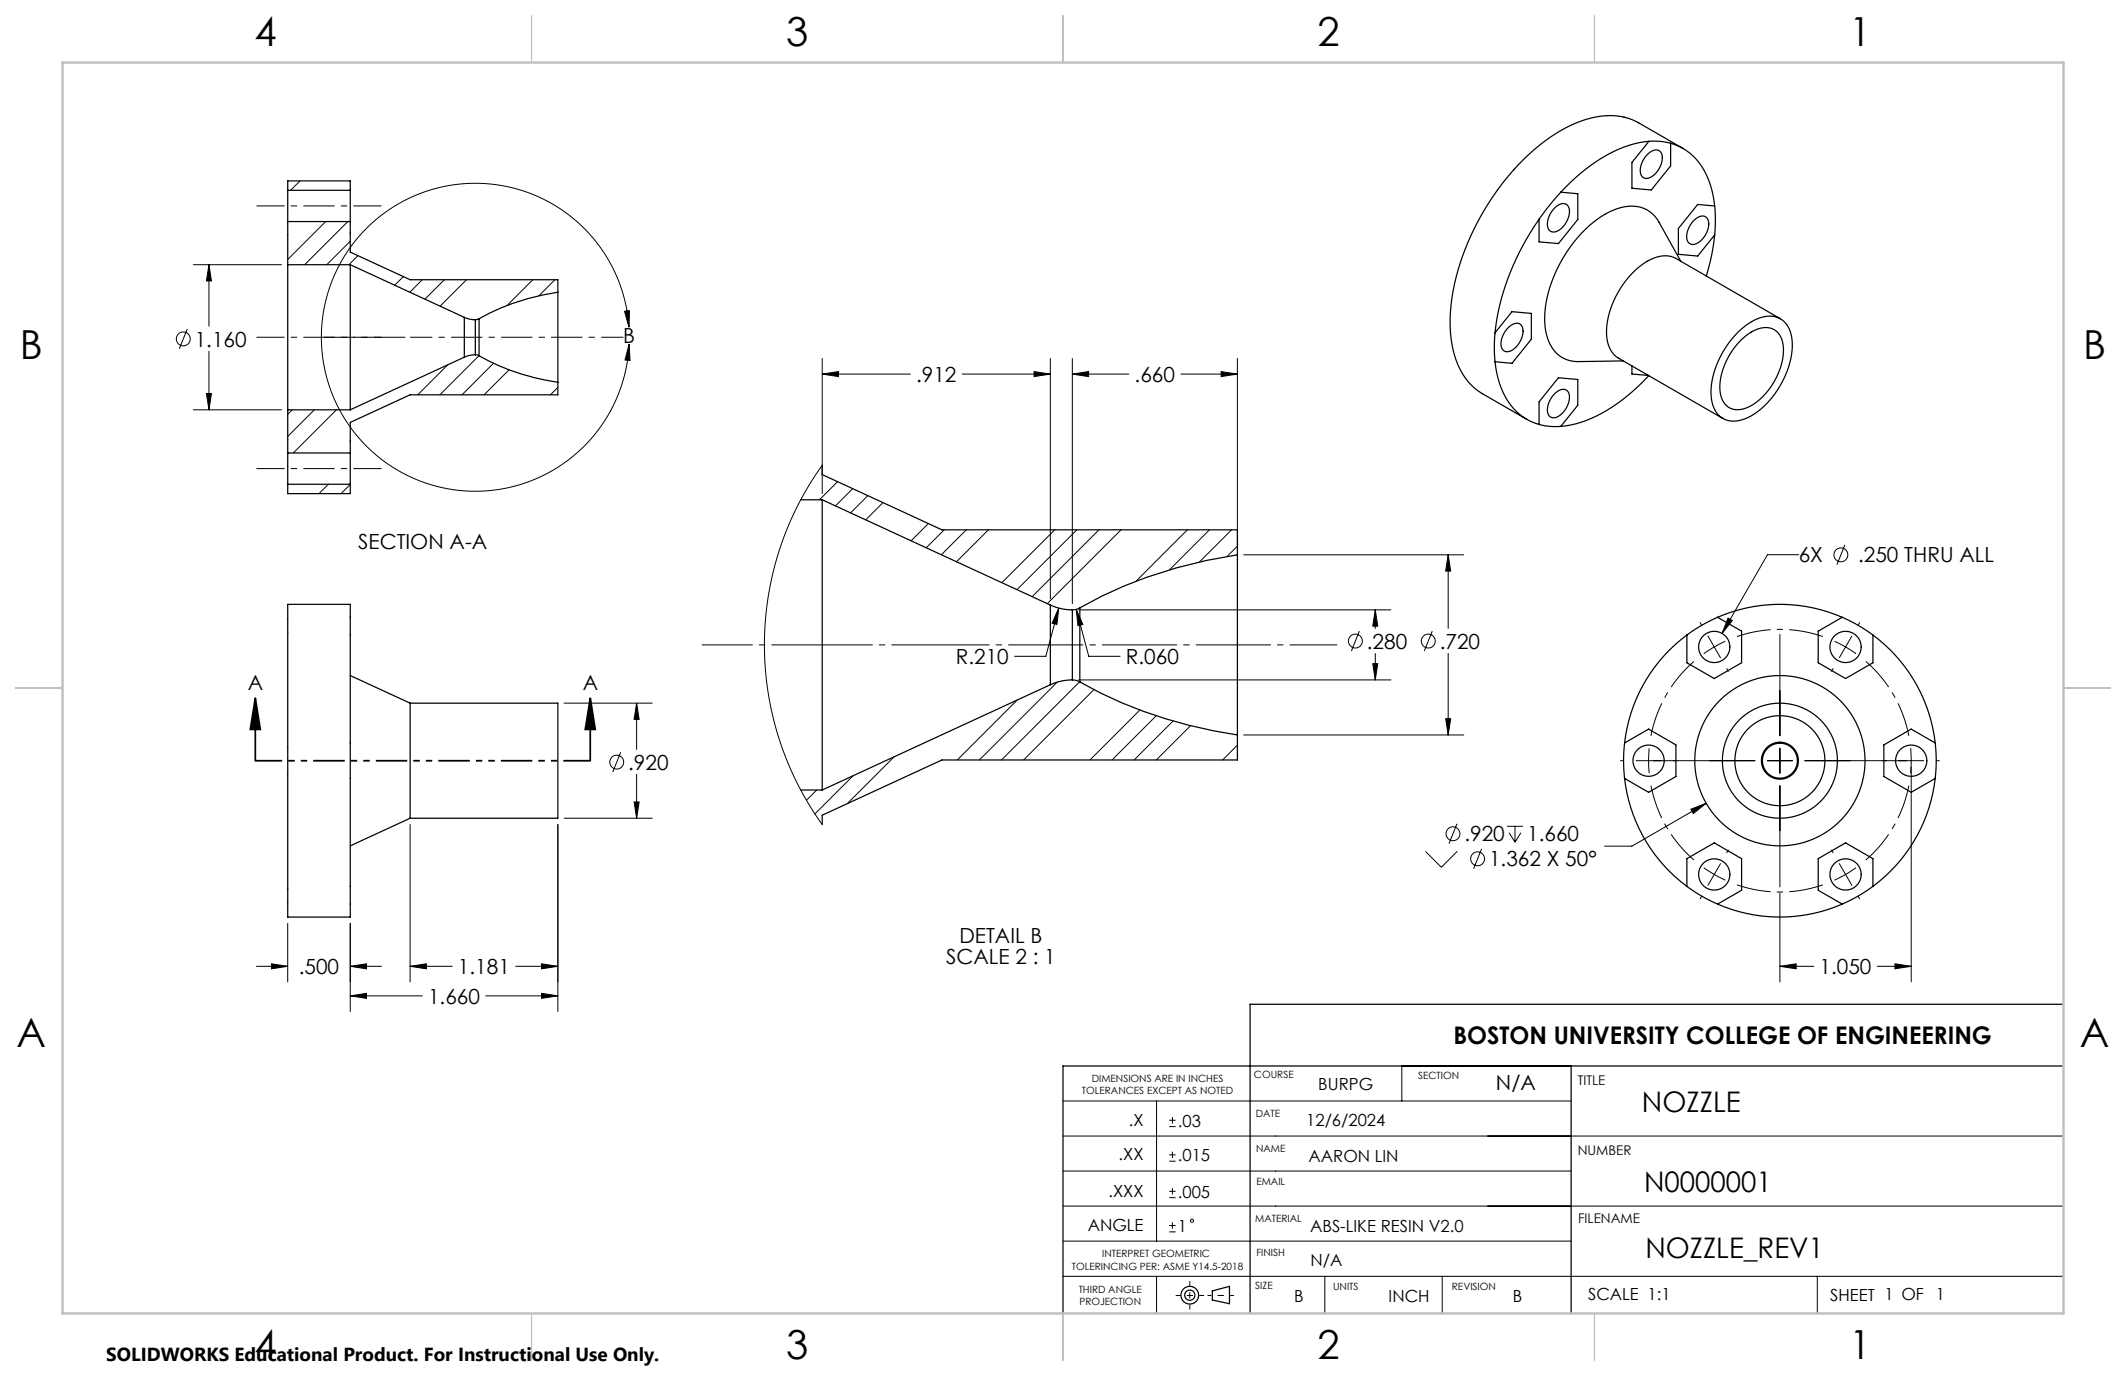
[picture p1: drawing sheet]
<svg xmlns="http://www.w3.org/2000/svg" width="432mm" height="279mm" viewBox="0 0 432 279" stroke-linecap="round" stroke-linejoin="round" font-family="sans-serif">
<g fill="none" stroke="#000" stroke-width=".25">
<path d="M58.4 38.6v6.4M58.4 38.6v-1.9h12.7v1.9M58.4 38.6h12.7M71.1 38.6v6.4M317 39l-2.3 2.7-2.1 2.8M317 39l3.5 .3v5.3l-4 4.9-3.9-.4v-4.6M334.5 31.5a2.01 2.01 0 0 1 2.7-.7 3.5 3.5 0 0 1-.7 4.2 2.24 2.24 0 0 1-2.8 1 3.1 3.1 0 0 1 .2-3.7zM334.9 28.7a12.8 12.8 0 0 1 4.4 .4M334.9 28.7a26.5 26.5 0 0 0-14.8 7.3l-3.1 3M334.9 28.7l-3.4 4.3v5.2l3.9 .4 3.9-4.9v-4.6M339.3 29.1a12.2 12.2 0 0 1 8.4 9.4l.6 3.3M341.8 30.1l-9-5.1a13.5 13.5 0 0 0-11.4-.5 37.1 37.1 0 0 0-15.6 11.9 50 50 0 0 0-11.3 27.8v.6a20.6 20.6 0 0 0 3 11.8l1.2 1.5 2.1 1.7 9.3 5.3"/>
<path d="M58.4 53.8v29.4M58.4 45v8.8M58.4 53.8h12.7M58.4 45h12.7M71.1 53.8v29.4M71.1 45v6.2l12.2 5.6h30v2.5M71.1 53.8l23.2 10.6M113.3 59.3a45.6 45.6 0 0 0-16 5.4M113.3 59.3v18.3M312.6 44.5a50.1 50.1 0 0 0-9 23.1M315.6 42.4a2.01 2.01 0 0 1 2.8-.7 3.5 3.5 0 0 1-.8 4.2 2.24 2.24 0 0 1-2.8 1 3.1 3.1 0 0 1 .2-3.8zM341.4 53l-4.5-7.9a6.4 6.4 0 0 0-7.8-2.9 20.9 20.9 0 0 0-11.1 9.4 23.5 23.5 0 0 0-4.1 15.5 6.9 6.9 0 0 0 5.7 6.3l10.1-.1"/>
<path d="M343.9 44.9a2.01 2.01 0 0 1 2.7-.7 3.5 3.5 0 0 1-.7 4.2 2.24 2.24 0 0 1-2.8 1 3.1 3.1 0 0 1 .2-3.7zM348.3 47.7l-.6 4-1.1 4.3M348.3 41.8l.1 2.9-.1 3M348.3 41.8l-3.5-.3-3.9 4.9v5.2l3.9 .4 3.5-4.3M94.3 64.4v8.1M94.3 64.4l1.1 .4 1.1 .1M94.3 72.5l-23.2 10.7M96.5 72l-1.1 .2-1.1 .3M96.5 72l.8 .2M96.5 64.9v7.1M97.3 72.2a45.4 45.4 0 0 0 16 5.4M97.3 64.7v7.5"/>
<path d="M97.3 64.7l-.8 .2M113.3 77.6v2.6h-30l-12.2 5.6v6.2M303.6 67.6l-.1 3 .1 2.9M303.6 73.5a15.1 15.1 0 0 0 5.8 11.2l1.5 .9 1.7 .6M303.6 67.6l3.5-4.3 3.9 .3v5.3l-3.9 4.9-3.5-.3M306.2 66.7a2.01 2.01 0 0 1 2.7-.7 3.5 3.5 0 0 1-.7 4.2 2.24 2.24 0 0 1-2.8 1 3.1 3.1 0 0 1 .2-3.7zM331.5 74.3v1.6l3.3 .3M334.9 76.3a32.7 32.7 0 0 1-14.8 9.8l-3.1 .5M353.2 67.3a9.2 9.2 0 0 1 6.9-3.1 4.6 4.6 0 0 1 3.8 4.4 17.3 17.3 0 0 1-5 13.2 9.5 9.5 0 0 1-7.4 3.7 4.6 4.6 0 0 1-3.9-4.4 17.3 17.3 0 0 1 5-13.2zM353.5 69.2a7 7 0 0 1 6.1-2.6 4 4 0 0 1 2.6 4.2 13.8 13.8 0 0 1-7.6 12.1 3.6 3.6 0 0 1-5.2-3.3 13.7 13.7 0 0 1 4.1-10.4zM361.6 64.7l-21.2-12.2a5.8 5.8 0 0 0-5.9 .6 18.1 18.1 0 0 0-8.2 15 5.4 5.4 0 0 0 2.4 4.6l21.2 12.3M58.4 92v6.3"/>
<path d="M58.4 98.3v1.9h12.7v-1.9M58.4 98.3h12.7M58.4 83.2v8.8M58.4 92h12.7M58.4 83.2h12.7M71.1 92v6.3M167 94.5v1.9l24.3 11.2h60v5.1M312.6 86.2a12.8 12.8 0 0 0 4.4 .4M312.6 86.2v-4.6l3.9-4.9 4 .4v5.2l-3.5 4.3M315.6 80.1a2.01 2.01 0 0 1 2.8-.7 3.5 3.5 0 0 1-.8 4.2 2.24 2.24 0 0 1-2.8 1 3.1 3.1 0 0 1 .2-3.7zM162.6 101.5h4.4M167 101.5v58.9"/>
<path d="M167 101.5l46.3 21.4M251.3 112.7a91.1 91.1 0 0 0-32 10.7M251.3 112.7v36.5M58.4 122.7h12.7v63.5h-12.7zM71.1 137.2l12.2 5.6M213.3 122.9v16.1M213.3 122.9a10.7 10.7 0 0 0 4.5 .9M213.3 139l-46.3 21.4M217.8 138.1a10.7 10.7 0 0 0-4.5 .9M217.8 138.1l.8 .1 .7 .3M217.8 123.8v14.3M219.3 138.5a90.9 90.9 0 0 0 32 10.7"/>
<path d="M219.3 123.4v15.1M219.3 123.4l-.7 .3-.8 .1M342.6 128.9a31.8 31.8 0 0 0-12.6 22M348.9 125.3a31.8 31.8 0 0 1 25.3 0M348.9 125.3a31.8 31.8 0 0 0-6.3 3.6M348.9 125.3l4.8 2.9v6.4l-5.5 3.2-5.6-3.2v-5.7M374.2 125.3a31.8 31.8 0 0 1 6.2 3.6M374.2 125.3l-4.9 2.9v6.4l5.5 3.2 5.6-3.2v-5.7M380.4 128.9a31.8 31.8 0 0 1 12.7 22M83.3 142.8v23.3M83.3 142.8h30v23.3h-30M251.3 149.2v5.1h-60l-24.3 11.2v1.9"/>
<path d="M330 158.1a31.8 31.8 0 0 0 12.6 21.9M330 150.9a31.8 31.8 0 0 0 0 7.2M330 150.9l4.8-2.9 5.6 3.3v6.4l-5.6 3.2-4.8-2.8M393.1 158.1a31.7 31.7 0 0 1-12.7 21.9M393.1 150.9a31.7 31.7 0 0 1 0 7.2M393.1 150.9l-4.9-2.9-5.6 3.3v6.4l5.6 3.2 4.9-2.8M83.3 166.1l-12.2 5.7M162.6 160.4h4.4M342.6 180a31.8 31.8 0 0 0 6.3 3.6M342.6 180v-5.6l5.6-3.3 5.5 3.3v6.4l-4.8 2.8M380.4 180a31.8 31.8 0 0 1-6.2 3.6M380.4 180v-5.6l-5.6-3.3-5.5 3.3v6.4l4.9 2.8"/>
<path d="M348.9 183.6a31.8 31.8 0 0 0 25.3 0M319.1 216.5v50.2M419.1 216.5h-203.2v50.2M419.1 203.9h-165.2v62.8M246.2 262.1l3.5-.9v3.5l-3.5-.7z"/>
<circle cx="348.2" cy="131.4" r="3.2"/>
<circle cx="374.8" cy="131.4" r="3.2"/>
<circle cx="334.8" cy="154.5" r="3.2"/>
<circle cx="361.5" cy="154.5" r="17.3"/>
<circle cx="361.5" cy="154.5" r="3.6"/>
<circle cx="361.5" cy="154.5" r="11.7"/>
<circle cx="361.5" cy="154.5" r="3.8"/>
<circle cx="361.5" cy="154.5" r="9.1"/>
<circle cx="388.2" cy="154.5" r="3.2"/>
<circle cx="348.2" cy="177.6" r="3.2"/>
<circle cx="374.8" cy="177.6" r="3.2"/>
<circle cx="241.7" cy="263" r="1.8"/>
<circle cx="241.7" cy="263" r="1.03"/>
</g>
<g fill="none" stroke="#000" stroke-width=".2">
<path d="M60.9 36.7l-1.9 1.9M39.3 53.8h17.9M42.4 53.8l.5 3.3h-1zM42.4 53.8v12.4M66.2 45l-7.8 7.7M70.6 45l-8.7 8.8M71.1 49l-4.7 4.8M72.7 51.9l-1.8 1.9M81.9 56.2l-1.7 1.7M85.8 56.8l-2.6 2.5M90.3 56.8l-4 3.9M94.8 56.8l-5.4 5.4"/>
<path d="M108.2 56.8l-5.2 5.2M112.7 56.8l-3.3 3.3M38 66.8l-1.6 4M41.9 79.9h1l-.5 3.3zM42.4 71.3v11.9M90.9 74.1l-6 6.1M97.3 72.2l-8 8M100.2 73.8l-6.4 6.4M103.4 75.1l-5.1 5.1M113.3 78.7l-1.5 1.5M126.8 63.2l1.1-.1-.2 3.3zM127.7 66.4a31.3 31.3 0 0 0-47.6-24.5 31.3 31.3 0 0 0 .6 53.5 31.3 31.3 0 0 0 47.1-25.5"/>
<path d="M127.8 69.9l.2 3.3-1-.1zM167 76l3.3-.5v1zM167 76h17.9M167 72.8v27.4M195.4 76h17.9M210 75.5l3.3 .5-3.3 .5zM213.3 72.8v48.8M217.8 76l3.3-.5v1zM217.8 72.8v49.8M217.8 76h11.5M239.8 76h11.5M248 75.5l3.3 .5-3.3 .5z"/>
<path d="M251.3 72.8v38.6M39.3 83.2h17.9M59.4 83.2l-1 .9M63.8 83.2l-5.4 5.4M66.7 98.3l-1.9 1.9M68.3 83.2l-8.7 8.8M71.1 98.4l-1.8 1.8M167 94.5l-2.7 4.1-2.4 4.3-2 4.5-1.6 4.4-1.4 4.7-.9 4.6-.5 4.9-.2 4.9 .1 4.9 .6 4.7 .9 4.8 1.3 4.8 1.7 4.6 2.1 4.5 2.4 4.3 2.6 3.9M170.1 97.8l-3.7 3.7M173.2 99.2l-3.5 3.5M176.3 100.6l-3.5 3.5M179.3 102.1l-3.5 3.5"/>
<path d="M188.6 106.3l-3.6 3.5M191.8 107.6l-3.7 3.6M196.3 107.6l-5.1 5M200.8 107.6l-6.5 6.5M214.2 107.6l-10.7 10.7M218.7 107.6l-12.1 12.1M223.2 107.6l-13.6 13.6M227.7 107.6l-15 15M241.2 107.6l-10.5 10.4M245.7 107.6l-8.2 8.1M250.1 107.6l-6.5 6.5M251.3 110.9l-2.1 2.1"/>
<path d="M252.6 112.7h44.7M294.1 112.7l.5 3.3h-1zM294.1 112.7v14.9M365.3 112.6h-6.3l-9.2 16M374.7 110.6l-1.6 4.1M214.7 138.5l-15.8 15.8M215 123.5l-.3 3.3-1-.3zM215 123.5l-2.6 9.8h-6.3M218.6 123.7l1.3 3.1-1 .3zM218.6 123.7l2.5 9.6h6.4M219.1 138.1h63.4M219.1 123.8h63.4"/>
<path d="M219.3 138.4l-15.9 15.9M276.1 128.2l-1.6 4M278.8 134.8h1l-.5 3.3zM279.3 123.8l.5 3.3h-1zM279.3 123.8v3.8M279.3 132.7v5.4M290.9 128.2l-1.6 4M294.1 132.7v16.5M345.3 126.4l.3 .6M346.9 129.2l2.5 4.4M350.4 130.2l-2.2 1.2-2.2 1.3M350.7 135.8l.3 .5"/>
<path d="M351 125.5l.8 .5-2 2.6zM361.5 128.8v20.6M372.3 135.8l-.3 .5M372.6 130.2l2.2 1.2 2.2 1.3M376.1 129.2l-2.5 4.4M377.7 126.4l-.3 .6M114.6 142.8h17.9M126.1 152.7l-1.6 4.1M129.3 142.8l.5 3.3h-1zM129.3 142.8v9.4M129.3 157.3v8.8M173.3 157.5l-7.8 7.8"/>
<path d="M181.6 153.7l-9.5 9.5M206.6 142.1l-12.2 12.2M222.2 140l-14.3 14.3M231.5 144.2l-10.1 10.1M234.8 145.3l-8.9 9M238.3 146.4l-8 7.9M241.8 147.3l-7 7M251.3 151.3l-3 3M252.6 149.2h44.7M293.6 145.9h1l-.5 3.3zM329.1 154.5h.7M332.3 154.5h24.1"/>
<path d="M335 151.9l-.2 2.6 .2 2.5M359 154.5h5M361.5 151.9v5.1M361.5 159.5v20.6M366.6 154.5h24.1M388.1 151.9l.1 2.6-.1 2.5M388.2 155.7v43.7M393.3 154.5h.6M83.3 167.4v32M113.3 167.4v38M114.6 166.1h17.9M128.8 162.8h1l-.5 3.3z"/>
<path d="M165.9 160.4l-2.1 2.1M289.5 172.9l3.2 3.2 3.3-3.2M295.9 167.3l-1.6 4M300.9 172.4l-1.6 4M306.1 167.8h3.2M306.5 169.1l1.2 1.9M307.7 167.8v3.2M308.9 169.1l-1.2 1.9M343.4 164.3l3.1-1.2-2.6 2.1zM346 176.2l2.2 1.4 2.2 1.1M346.5 163.1l-15.1 8.7h-5.5M349.4 175.4l-2.5 4.4"/>
<path d="M351 172.6l-.3 .6M372 172.6l.3 .6M373.6 175.4l2.5 4.4M377 176.2l-2.2 1.4-2.2 1.1M52.1 196.2h6.3M55.1 195.7l3.3 .5-3.3 .5zM58.4 187.5v11.9M71.1 196.2l3.3-.5v1zM71.1 187.5v17.9M71.1 196.2h6.4M83.3 196.2l3.3-.5v1zM83.3 196.2h8.5"/>
<path d="M104.7 196.2h8.6M110 195.7l3.3 .5-3.3 .5zM345.6 182l-.3 .5M361.5 196.2l3.3-.5v1zM361.5 196.2h6.9M361.5 181.4v18M377.4 182l.3 .5M381.3 196.2h6.9M384.9 195.7l3.3 .5-3.3 .5zM71.1 202.2l3.3-.5v1zM71.1 202.2h14.7M98.7 202.2h14.6"/>
<path d="M110 201.7l3.3 .5-3.3 .5zM284.7 216.5v7.1M215.9 230.7h203.2M215.9 237.8h103.2M215.9 223.6h103.2M234.9 223.6v28.4M237.5 235.8h1.3M237.5 234.5h1.3M237.5 228.8h1.3M237.5 227.5h1.3M238.1 226.8v1.3M238.1 233.8v1.3"/>
<path d="M215.9 259.2h203.2M215.9 244.9h203.2M215.9 252h103.2M234.9 259.2v7.5M237.5 250.1h1.3M237.5 248.8h1.3M237.5 243.2h1.3M237.5 241.9h1.3M238.1 241.3v1.2M238.1 248.2v1.3M269.1 259.2v7.5M292.9 259.2v7.5"/>
<path d="M369.1 259.2v7.5"/>
<circle cx="37.2" cy="68.8" r="1.41"/>
<circle cx="373.9" cy="112.7" r="1.41"/>
<circle cx="275.3" cy="130.2" r="1.41"/>
<circle cx="290.1" cy="130.2" r="1.41"/>
<circle cx="125.3" cy="154.7" r="1.41"/>
<circle cx="295.1" cy="169.3" r="1.41"/>
<circle cx="300.1" cy="174.4" r="1.41"/>
<circle cx="242.1" cy="247.9" r=".32"/>
</g>
<path d="M238.8 263h5.8M241.7 265.9v-5.8" fill="none" stroke="#000" stroke-width=".2" stroke-dasharray="15.2 1.3 1.3 1.3" stroke-dashoffset="14.3" stroke-linecap="butt"/>
<path d="M245.2 263h5.4" fill="none" stroke="#000" stroke-width=".2" stroke-dasharray="15.2 1.3 1.3 1.3" stroke-dashoffset="14.5" stroke-linecap="butt"/>
<path d="M107.9 3.2v9.5M215.9 3.2v9.5M323.8 3.2v9.5M3.2 139.7h9.5M419.1 139.7h9.5M107.9 266.7v9.5M215.9 266.7v9.5M323.8 266.7v9.5" fill="none" stroke="#c0c0c0" stroke-width=".25"/>
<path d="M12.7 12.7h406.4v254h-406.4z" fill="none" stroke="#c0c0c0" stroke-width=".5"/>
<g fill="#000">
<path d="M42.4 53.8l.5 3.3h-1zM126.8 63.2l1.1-.1-.2 3.3zM127.8 69.9l.2 3.3-1-.1zM167 76l3.3-.5v1zM210 75.5l3.3 .5-3.3 .5zM217.8 76l3.3-.5v1zM248 75.5l3.3 .5-3.3 .5zM41.9 79.9h1l-.5 3.3zM294.1 112.7l.5 3.3h-1zM215 123.5l-.3 3.3-1-.3zM218.6 123.7l1.3 3.1-1 .3zM278.8 134.8h1l-.5 3.3z"/>
<path d="M279.3 123.8l.5 3.3h-1zM351 125.5l.8 .5-2 2.6zM51.9 141.8l1 6.3h-2.1zM119.9 141.8l1 6.3h-2zM129.3 142.8l.5 3.3h-1zM293.6 145.9h1l-.5 3.3zM128.8 162.8h1l-.5 3.3zM343.4 164.3l3.1-1.2-2.6 2.1zM55.1 195.7l3.3 .5-3.3 .5zM71.1 196.2l3.3-.5v1zM83.3 196.2l3.3-.5v1zM110 195.7l3.3 .5-3.3 .5z"/>
<path d="M361.5 196.2l3.3-.5v1zM384.9 195.7l3.3 .5-3.3 .5zM71.1 202.2l3.3-.5v1zM110 201.7l3.3 .5-3.3 .5z"/>
</g>
<path d="M51.9 141.8l1 6.3h-2.1zM51.9 141.8v12.7M119.9 141.8l1 6.3h-2zM119.9 141.8v12.7" fill="none" stroke="#000" stroke-width=".35"/>
<path d="M119.7 154.5h-67.6" fill="none" stroke="#000" stroke-width=".2" stroke-dasharray="6.3 1.3 1.3 1.3 1.3 1.3" stroke-dashoffset="1.1" stroke-linecap="butt"/>
<path d="M119.9 154.5h-68" fill="none" stroke="#000" stroke-width=".35" stroke-dasharray="6.3 1.3 1.3 1.3 1.3 1.3" stroke-dashoffset=".9" stroke-linecap="butt"/>
<path d="M344 134.3a26.7 26.7 0 0 0-8.7 15.1M370.2 129.3a26.7 26.7 0 0 0-17.4 0M335.3 159.5a26.7 26.7 0 0 0 8.7 15.1M387.7 149.4a26.7 26.7 0 0 0-8.7-15.1M352.8 179.7a26.7 26.7 0 0 0 17.4 0M379 174.6a26.7 26.7 0 0 0 8.7-15.1" fill="none" stroke="#000" stroke-width=".2" stroke-dasharray="15.2 1.3 1.3 1.3" stroke-dashoffset="8.3" stroke-linecap="butt"/>
<path d="M64.8 68.5h18.5" fill="none" stroke="#000" stroke-width=".2" stroke-dasharray="6.3 1.3 1.3 1.3" stroke-dashoffset="-1" stroke-linecap="butt"/>
<path d="M83.3 68.5h43.3" fill="none" stroke="#000" stroke-width=".2" stroke-dasharray="6.3 1.3 1.3 1.3" stroke-dashoffset="1.8" stroke-linecap="butt"/>
<path d="M52.1 41.8h25.4M52.1 68.5h25.4M52.1 95.2h25.4" fill="none" stroke="#000" stroke-width=".2" stroke-dasharray="6.3 1.3 1.3 1.3" stroke-dashoffset=".6" stroke-linecap="butt"/>
<path d="M167 130.9h24.3" fill="none" stroke="#000" stroke-width=".2" stroke-dasharray="15.2 1.3 1.3 1.3" stroke-dashoffset="5" stroke-linecap="butt"/>
<path d="M191.3 130.9h80.3" fill="none" stroke="#000" stroke-width=".2" stroke-dasharray="15.2 1.3 1.3 1.3" stroke-dashoffset="5.6" stroke-linecap="butt"/>
<path d="M142.6 130.9h24.4" fill="none" stroke="#000" stroke-width=".2" stroke-dasharray="15.2 1.3 1.3 1.3" stroke-dashoffset="4.9" stroke-linecap="butt"/>
<path d="M265.3 239.1h26.8v5.4h-26.8z" fill="#fff" stroke="#fff" stroke-width=".35"/>
<g font-size="8.1">
<text x="51.7" y="9.3">4</text>
<text x="159.7" y="9.3">3</text>
<text x="267.6" y="9.3">2</text>
<text x="375.6" y="9.3">1</text>
<text x="4" y="72.8">B</text>
<text x="423.1" y="72.8">B</text>
<text x="3.3" y="212.5">A</text>
<text x="422.4" y="212.5">A</text>
<text x="51.7" y="276">4</text>
<text x="159.7" y="276">3</text>
<text x="267.6" y="276">2</text>
<text x="375.6" y="276">1</text>
</g>
<g font-size="5.8">
<text x="333.5" y="225.8">NOZZLE</text>
<text x="333.9" y="242">N0000001</text>
<text x="334.2" y="255.4">NOZZLE_REV1</text>
</g>
<text font-size="4.9" x="295.2" y="212">BOSTON UNIVERSITY COLLEGE OF ENGINEERING</text>
<g font-size="4.2">
<text x="39.6" y="70.4">1.160</text>
<text x="126.6" y="69.7">B</text>
<text x="186.1" y="77.6">.912</text>
<text x="230.5" y="77.6">.660</text>
<text x="72.8" y="111.4">SECTION A-A</text>
<text x="365.3" y="114.2">6X</text>
<text x="377.4" y="114.2">.250 THRU ALL</text>
<text x="277.6" y="131.7">.280</text>
<text x="292.4" y="131.7">.720</text>
<text x="194.1" y="134.9">R.210</text>
<text x="228.7" y="134.9">R.060</text>
<text x="50.3" y="140">A</text>
<text x="118.4" y="140">A</text>
<text x="127.6" y="156.3">.920</text>
<text x="297.4" y="170.8">.920</text>
<text x="310.2" y="170.8">1.660</text>
<text x="302.4" y="175.9">1.362 X 50°</text>
<text x="194.9" y="191.5">DETAIL B</text>
<text x="60.7" y="197.8">.500</text>
<text x="93" y="197.8">1.181</text>
<text x="192.1" y="195.7">SCALE 2 : 1</text>
<text x="369.6" y="197.8">1.050</text>
<text x="86.9" y="203.8">1.660</text>
<text x="303.8" y="221.3">N/A</text>
</g>
<text font-size="3.8" x="21.6" y="276.3">SOLIDWORKS Educational Product. For Instructional Use Only.</text>
<g font-size="3.4">
<text x="267.8" y="221.2">BURPG</text>
<text x="229.3" y="228.6">.X</text>
<text x="239.2" y="228.8">.03</text>
<text x="265.3" y="228.6">12/6/2024</text>
<text x="227.2" y="235.6">.XX</text>
<text x="239.2" y="235.8">.015</text>
<text x="265.8" y="235.9">AARON LIN</text>
<text x="225.1" y="243">.XXX</text>
<text x="239.2" y="243.2">.005</text>
<text x="220.9" y="250">ANGLE</text>
<text x="239.2" y="250.1">1</text>
<text x="266.1" y="250.1">ABS-LIKE RESIN V2.0</text>
<text x="266.2" y="257.1">N/A</text>
<text x="322.5" y="264">SCALE 1:1</text>
<text x="262.9" y="264.4">B</text>
<text x="282" y="264.3">INCH</text>
<text x="307.2" y="264.4">B</text>
<text x="371.7" y="264.2">SHEET 1 OF 1</text>
</g>
<g font-size="2.7">
<text x="320.4" y="220.3">TITLE</text>
<text x="320.4" y="234.5">NUMBER</text>
<text x="320.5" y="248.3">FILENAME</text>
</g>
<g font-size="2">
<text x="221.7" y="219.7">DIMENSIONS ARE IN INCHES</text>
<text x="254.7" y="218.8">COURSE</text>
<text x="288" y="219">SECTION</text>
<text x="219.7" y="222.2">TOLERANCES EXCEPT AS NOTED</text>
<text x="255.1" y="226.7">DATE</text>
<text x="255.1" y="233.8">NAME</text>
<text x="255.2" y="240.6">EMAIL</text>
<text x="254.9" y="248.1">MATERIAL</text>
<text x="217.7" y="257.8">TOLERINCING PER: ASME Y14.5-2018</text>
<text x="223.9" y="255.3">INTERPRET GEOMETRIC</text>
<text x="255.2" y="255">FINISH</text>
<text x="219.1" y="262.5">THIRD ANGLE</text>
<text x="255" y="261.6">SIZE</text>
<text x="270.8" y="261.9">UNITS</text>
<text x="294.9" y="261.9">REVISION</text>
<text x="219.2" y="265">PROJECTION</text>
</g>
</svg>
